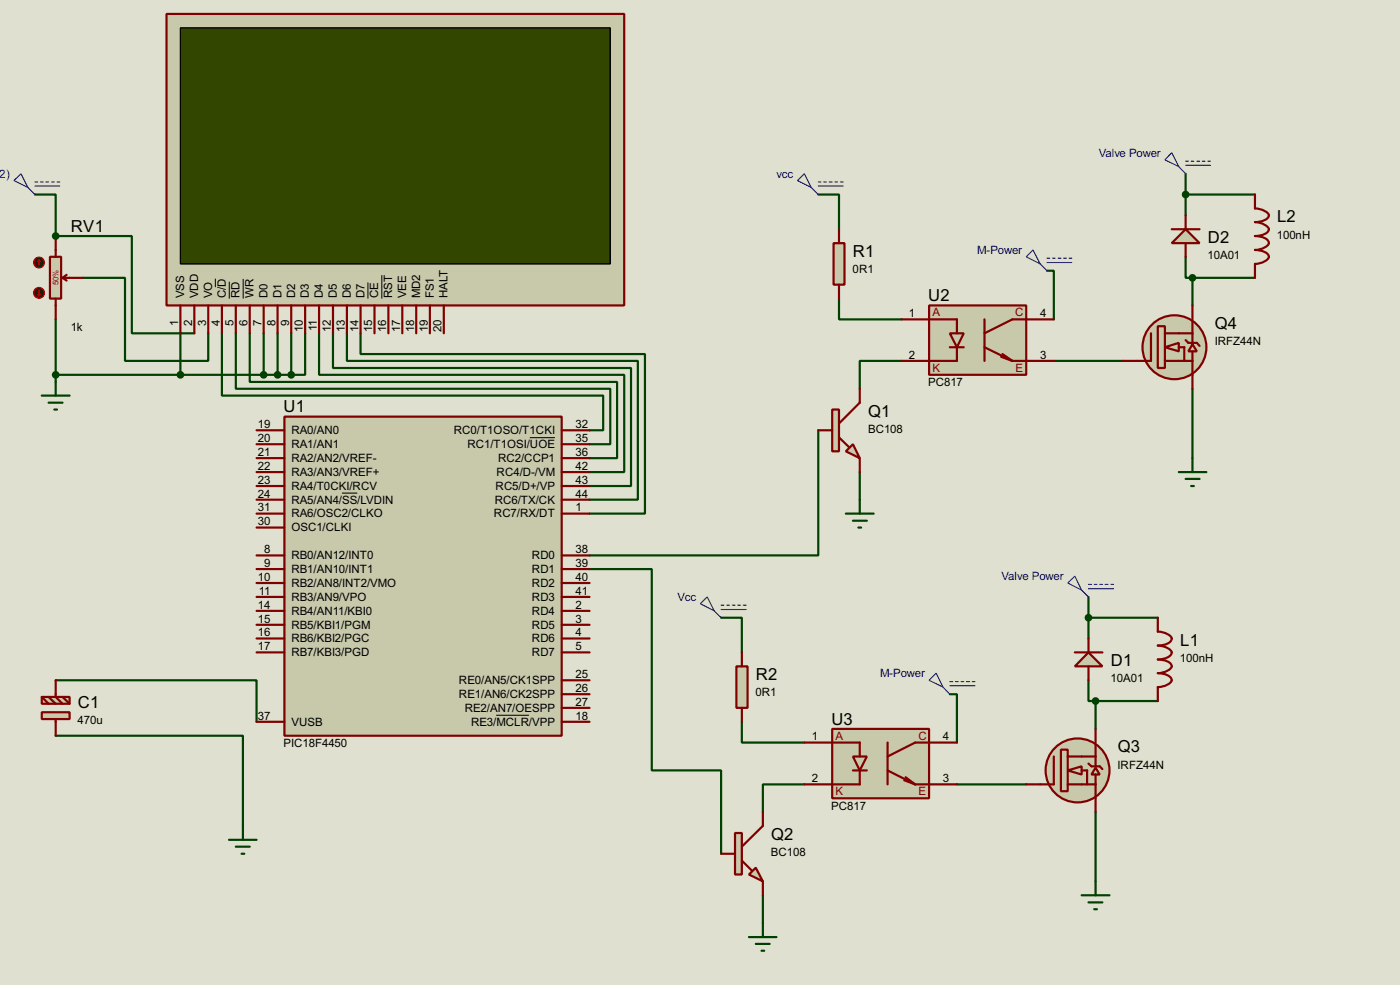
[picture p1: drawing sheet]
<svg xmlns="http://www.w3.org/2000/svg" width="256mm" height="180mm" viewBox="0 0 256 180" stroke-linecap="round" stroke-linejoin="round" font-family="sans-serif">
<path d="M0 0h256.5v180.3h-256.5z" fill="#e0e0d0"/>
<g fill="none" stroke="#004000" stroke-width=".4">
<path d="M6.4 35.6h3.8v7.6M149.9 35.6h3.8v6.4M217.2 31.8v7.6M217.2 35.6h12.7M10.2 58.5v11.4M15.3 50.9h7.6v15.2h15.3v-5.1M153.7 54.7v3.8h11.5M191.8 49.6h1.3v8.9M217.2 47v3.9h1.3M218.5 50.9v5M218.5 50.9h11.4M10.2 68.6h43.2"/>
<path d="M33.1 61v7.6M40.7 61v11.4h69.8v6.4h-2.5M43.2 61v10.2h68.6v10.1h-3.8M45.8 61v8.9h67.3v14h-5.1M48.3 61v7.6M50.9 61v7.6M53.4 61v7.6M55.9 61v7.6h-2.5M58.5 61v7.6h55.9v17.8h-6.4M61 61v6.4h54.6v21.6h-7.6M63.6 61v5.1h53.3v25.4h-8.9M66.1 61v3.8h52.1v29.2h-10.2"/>
<path d="M149.9 78.8v22.9h-41.9M165.2 66.1h-7.7v5.1M193.1 66.1h12.7M218.5 71.2v12.7M157.5 86.4v5.1M108 104.2h11.4v36.8h12.7v15.3M132.1 113.1h3.8v6.3M199.4 109.3v7.6M199.4 113.1h12.7M10.2 124.5h36.8v7.6M10.2 134.7h34.3v16.5M135.9 132.1v3.8h11.5"/>
<path d="M174 127.1h1.3v8.8M199.4 124.5v3.8h1.3M200.7 128.3v5.1M200.7 128.3h11.4M147.4 143.6h-7.6v5M175.3 143.6h12.7M200.7 148.6v12.7M139.8 163.9v5.1"/>
</g>
<circle cx="10.2" cy="43.2" r=".2" fill="#004000"/>
<path d="M10.2 43.2h14v17.8h11.4" fill="none" stroke="#004000" stroke-width=".4"/>
<path d="M52.1 76.3h50.8v58.4h-50.8z" fill="#c8c8aa" stroke="#800000" stroke-width=".4"/>
<g fill="none" stroke="#800000" stroke-width=".4">
<path d="M47 78.8h5.1M102.9 78.8h5.1M47 81.3h5.1M47 83.9h5.1M47 86.4h5.1M47 89h5.1M47 91.5h5.1M47 94h5.1M47 96.6h5.1M102.9 81.3h5.1M102.9 83.9h5.1M102.9 86.4h5.1"/>
<path d="M102.9 89h5.1M102.9 91.5h5.1M102.9 94h5.1M47 101.7h5.1M47 104.2h5.1M47 106.7h5.1M47 109.3h5.1M47 111.8h5.1M47 114.4h5.1M47 116.9h5.1M47 119.4h5.1M102.9 101.7h5.1"/>
<path d="M102.9 104.2h5.1M102.9 106.7h5.1M102.9 109.3h5.1M102.9 111.8h5.1M102.9 114.4h5.1M102.9 116.9h5.1M102.9 119.4h5.1M47 132.1h5.1M102.9 132.1h5.1M102.9 124.5h5.1M102.9 127.1h5.1M102.9 129.6h5.1"/>
</g>
<path d="M62.7 90.3h2.8M97.1 80.1h4.6M90.9 130.9h6" fill="none" stroke="#000" stroke-width=".18"/>
<path d="M137.2 160.1l1.3-1.3 1.3 2.5z" fill="#c8c8aa" stroke="#800000" stroke-width=".4"/>
<path d="M134.7 152.5h1.2v7.6h-1.2z" fill="#c8c8aa" stroke="#800000" stroke-width=".4"/>
<path d="M132.1 156.3h2.6M135.9 157.5l1.8 1.8M139.8 148.6v2.6l-3.9 3.8M139.8 161.3v2.6" fill="none" stroke="#800000" stroke-width=".4"/>
<path d="M152.5 133.4h17.7v12.7h-17.7z" fill="#c8c8aa" stroke="#800000" stroke-width=".4"/>
<path d="M156.3 138.5h2.5l-1.3 2.5z" fill="#c8c8aa" stroke="#800000" stroke-width=".4"/>
<path d="M147.4 135.9h10.1v2.6M162.6 135.9v7.7M175.3 135.9h-7.6l-5.1 2.6M156.3 141h2.5M157.5 141v2.6h-10.1M162.6 141l5.1 2.6M165.7 142.8l2 .8M165.9 142.3l1.8 1.3M167.7 143.6h7.6" fill="none" stroke="#800000" stroke-width=".4"/>
<path d="M137.2 171.5h5.1M138.5 172.8h2.5M139.5 174h.5M139.8 169v2.5M198.2 163.9h5.1M199.4 165.2h2.6M200.5 166.4h.5M200.7 161.3v2.6" fill="none" stroke="#004000" stroke-width=".4"/>
<path d="M134.9 122h2.1v7.6h-2.1z" fill="#c8c8aa" stroke="#800000" stroke-width=".4"/>
<path d="M135.9 119.4v2.6M135.9 129.6v2.5" fill="none" stroke="#800000" stroke-width=".4"/>
<g fill="#c8c8aa" stroke="#800000" stroke-width=".4">
<path d="M195.6 141l2.6-.7v1.5z"/>
<circle cx="197.4" cy="141" r="5.9"/>
</g>
<path d="M194.4 137.2h1.2v7.6h-1.2z" fill="#c8c8aa" stroke="#800000" stroke-width=".4"/>
<path d="M193.1 138.5v5.1h-2.5M195.6 138.5h5.1M195.6 143.6h5.1M198.2 141h1v2.6" fill="none" stroke="#800000" stroke-width=".4"/>
<path d="M200.7 140.5l.8 1.3h-1.5z" fill="#c8c8aa" stroke="#800000" stroke-width=".4"/>
<path d="M212.1 113.1v2.5a2.68 2.68 0 0 1 2.6 1.3 1.47 1.47 0 0 1-1.4 1.1l-1.2 .2a2.68 2.68 0 0 1 2.6 1.2 2.33 2.33 0 0 1-2.6 1.3 3.2 3.2 0 0 1 2.5 .9 .86 .86 0 0 1-.7 1.2l-1.2 .3-.6 .1a2.33 2.33 0 0 1 2.6 1.3 2.68 2.68 0 0 1-2.6 1.3v2.5M199.4 139.8l.6 .5h1.5l.5 .5M200.7 133.4v2.5M200.7 136.2v4.1M188 143.6h2.6M200.7 141.8v6.8" fill="none" stroke="#800000" stroke-width=".4"/>
<path d="M195.6 106.7l1.3-1.2 1.3 2.5zM198.2 108l1.2 1.3M199.4 107h.6M199.4 107.8h4.6M200.5 107h.5M201.5 107h.5M202.5 107h.5M203.5 107h.5" fill="none" stroke="#0000c0" stroke-width=".2"/>
<path d="M199.4 119.4l2.6 2.6h-5.1z" fill="#c8c8aa" stroke="#800000" stroke-width=".4"/>
<path d="M196.9 119.4h5.1M199.4 116.9v2.5M199.4 122v2.5" fill="none" stroke="#800000" stroke-width=".4"/>
<g fill="#004000" stroke="#004000" stroke-width=".4">
<circle cx="199.4" cy="113.1" r=".5"/>
<circle cx="200.7" cy="128.3" r=".5"/>
</g>
<g fill="none" stroke="#0000c0" stroke-width=".2">
<path d="M128.3 110.5l1.3-1.2 1.3 2.5zM130.9 111.8l1.2 1.3M132.1 110.8h.5M132.1 111.6h4.6M133.2 110.8h.5M134.2 110.8h.5M135.2 110.8h.5M136.2 110.8h.5M170.2 124.5l1.3-1.3 1.3 2.6zM172.8 125.8l1.2 1.3M174 124.8h.6M174 125.5h4.6"/>
<path d="M175.1 124.8h.5M176.1 124.8h.5M177.1 124.8h.5M178.1 124.8h.5"/>
</g>
<path d="M155 82.6l1.3-1.3 1.2 2.6z" fill="#c8c8aa" stroke="#800000" stroke-width=".4"/>
<path d="M152.5 75h1.2v7.6h-1.2z" fill="#c8c8aa" stroke="#800000" stroke-width=".4"/>
<path d="M149.9 78.8h2.6M157.5 71.2v2.5l-3.8 3.8M153.7 80.1l1.8 1.7M157.5 83.9v2.5" fill="none" stroke="#800000" stroke-width=".4"/>
<path d="M170.2 55.9h17.8v12.7h-17.8z" fill="#c8c8aa" stroke="#800000" stroke-width=".4"/>
<path d="M174 61h2.6l-1.3 2.6z" fill="#c8c8aa" stroke="#800000" stroke-width=".4"/>
<path d="M165.2 58.5h10.1v2.5M180.4 58.5v7.6M193.1 58.5h-7.6l-5.1 2.5M174 63.6h2.6M175.3 63.6v2.5h-10.1M180.4 63.6l5.1 2.5M183.4 65.3l2.1 .8M183.7 64.8l1.8 1.3M185.5 66.1h7.6" fill="none" stroke="#800000" stroke-width=".4"/>
<path d="M155 94h5.1M156.3 95.3h2.5M157.3 96.6h.5M157.5 91.5v2.5M216 86.4h5M217.2 87.7h2.6M218.2 89h.5M218.5 83.9v2.5" fill="none" stroke="#004000" stroke-width=".4"/>
<path d="M152.7 44.5h2v7.6h-2z" fill="#c8c8aa" stroke="#800000" stroke-width=".4"/>
<path d="M153.7 42v2.5M153.7 52.1v2.6" fill="none" stroke="#800000" stroke-width=".4"/>
<g fill="#c8c8aa" stroke="#800000" stroke-width=".4">
<path d="M213.4 63.6l2.6-.8v1.5z"/>
<circle cx="215.1" cy="63.6" r="5.9"/>
</g>
<path d="M212.1 59.7h1.3v7.7h-1.3z" fill="#c8c8aa" stroke="#800000" stroke-width=".4"/>
<path d="M210.9 61v5.1h-2.6M213.4 66.1h5.1M213.4 61h5.1M216 63.6h1v2.5" fill="none" stroke="#800000" stroke-width=".4"/>
<path d="M218.5 63l.8 1.3h-1.6z" fill="#c8c8aa" stroke="#800000" stroke-width=".4"/>
<path d="M229.9 35.6v2.6a2.75 2.75 0 0 1 2.6 1.2 1.5 1.5 0 0 1-1.4 1.1l-1.2 .2a2.76 2.76 0 0 1 2.6 1.3 1.5 1.5 0 0 1-1.4 1l-1.2 .2a3.2 3.2 0 0 1 2.4 .9l.2 .4a2.75 2.75 0 0 1-2.6 1.3 3.3 3.3 0 0 1 2.4 .8 .9 .9 0 0 1-.7 1.3l-1.1 .3-.6 .1v2.6M218.5 55.9v2.6M218.5 58.7v4.1M205.8 66.1h2.5M217.2 62.3l.5 .5h1.6l.5 .5M218.5 64.3v6.9" fill="none" stroke="#800000" stroke-width=".4"/>
<path d="M214.7 28l1.3 2.5-2.6-1.2zM216 30.5l1.2 1.3M217.2 29.5h.5M217.2 30.3h4.6M218.2 29.5h.5M219.3 29.5h.5M220.3 29.5h.5M221.3 29.5h.5" fill="none" stroke="#0000c0" stroke-width=".2"/>
<path d="M217.2 42l2.6 2.5h-5.1z" fill="#c8c8aa" stroke="#800000" stroke-width=".4"/>
<path d="M217.2 39.4v2.6M214.7 42h5.1M217.2 44.5v2.5" fill="none" stroke="#800000" stroke-width=".4"/>
<g fill="#004000" stroke="#004000" stroke-width=".4">
<circle cx="217.2" cy="35.6" r=".5"/>
<circle cx="218.4" cy="50.9" r=".5"/>
</g>
<g fill="none" stroke="#0000c0" stroke-width=".2">
<path d="M147.4 31.8l1.2 2.5-2.5-1.2zM148.6 34.3l1.3 1.3M149.9 33.3h.5M149.9 34.1h4.6M150.9 33.3h.5M151.9 33.3h.6M153 33.3h.5M154 33.3h.5M189.3 45.8l1.3 2.5-2.6-1.3zM190.6 48.3l1.2 1.3M191.8 47.3h.5M191.8 48.1h4.6"/>
<path d="M192.8 47.3h.5M193.9 47.3h.5M194.9 47.3h.5M195.9 47.3h.5"/>
</g>
<g fill="#c8c8aa" stroke="#800000" stroke-width=".4">
<path d="M7.7 130.4h5.1v1.2h-5.1z"/>
<path d="M7.7 127.6h5.1v1.2h-5.1z"/>
</g>
<path d="M7.7 127.6l1.2 1.2M8.9 127.6l1.3 1.2M10.2 124.5v3.1l1.3 1.2M10.2 131.6v3.1M11.5 127.6l1.3 1.2" fill="none" stroke="#800000" stroke-width=".4"/>
<path d="M42 153.7h5M43.2 155h2.6M44.3 156.3h.5M44.5 151.2v2.5" fill="none" stroke="#004000" stroke-width=".4"/>
<path d="M30.5 2.6h83.9v53.3h-83.9z" fill="#c8c8aa" stroke="#800000" stroke-width=".4"/>
<path d="M33.1 5.1h78.7v43.2h-78.7z" fill="#324600" stroke="#000" stroke-width=".25"/>
<g fill="none" stroke="#800000" stroke-width=".4">
<path d="M33.1 55.9v5.1M35.6 55.9v5.1M38.2 55.9v5.1M40.7 55.9v5.1M43.2 55.9v5.1M45.8 55.9v5.1M48.3 55.9v5.1M50.9 55.9v5.1M53.4 55.9v5.1M55.9 55.9v5.1M58.5 55.9v5.1M61 55.9v5.1"/>
<path d="M63.6 55.9v5.1M66.1 55.9v5.1M68.6 55.9v5.1M71.2 55.9v5.1M73.7 55.9v5.1M76.3 55.9v5.1M78.8 55.9v5.1M81.3 55.9v5.1"/>
</g>
<path d="M39.5 51v1.6M42 51.6v3.1M44.6 51.1v3.6M67.4 51.7v2.9M70 50.4v4.3" fill="none" stroke="#000" stroke-width=".18"/>
<path d="M9.2 47h2v7.7h-2z" fill="#c8c8aa" stroke="#800000" stroke-width=".4"/>
<path d="M10.2 43.2v3.8M10.2 54.7v3.8M11.5 50.9l.7 .5M11.5 50.9h3.8M12.2 50.3l-.7 .6" fill="none" stroke="#800000" stroke-width=".4"/>
<circle cx="7.1" cy="48.1" r="1" fill="#400000" stroke="#f00" stroke-width=".2"/>
<path d="M7.2 47.6l-.3 .2M7.2 47.6l.2 .2M7.2 47.6v1" fill="none" stroke="#f00" stroke-width=".2"/>
<circle cx="7.1" cy="53.6" r="1" fill="#400000" stroke="#f00" stroke-width=".2"/>
<path d="M6.9 53.9l.3 .3M7.2 53.1v1.1M7.4 53.9l-.2 .3" fill="none" stroke="#f00" stroke-width=".2"/>
<path d="M2.6 33.1l1.3-1.3 1.2 2.5zM5.1 34.3l1.3 1.3M6.4 33.3h.5M6.4 34.1h4.6M7.4 33.3h.5M8.4 33.3h.5M9.5 33.3h.5M10.5 33.3h.5" fill="none" stroke="#0000c0" stroke-width=".2"/>
<path d="M7.7 72.4h5.1M8.9 73.7h2.6M10 75h.5M10.2 69.9v2.5" fill="none" stroke="#004000" stroke-width=".4"/>
<g fill="#004000" stroke="#004000" stroke-width=".4">
<circle cx="10.2" cy="68.6" r=".5"/>
<circle cx="48.3" cy="68.6" r=".5"/>
<circle cx="50.8" cy="68.6" r=".5"/>
<circle cx="53.3" cy="68.6" r=".5"/>
<circle cx="33" cy="68.6" r=".5"/>
<circle cx="10.2" cy="43.2" r=".5"/>
</g>
<g font-size="3.4">
<text x="234" y="40.7">L2</text>
<text x="13" y="42.4">RV1</text>
<text x="156.3" y="47.1">R1</text>
<text x="221.3" y="44.5">D2</text>
<text x="170.1" y="55.1">U2</text>
<text x="222.6" y="60.3">Q4</text>
<text x="52" y="75.5">U1</text>
<text x="159.1" y="76.2">Q1</text>
<text x="216.2" y="118.2">L1</text>
<text x="138.5" y="124.5">R2</text>
<text x="203.5" y="122">D1</text>
<text x="14.3" y="129.6">C1</text>
<text x="152.3" y="132.6">U3</text>
<text x="204.8" y="137.7">Q3</text>
<text x="141.3" y="153.7">Q2</text>
</g>
<g font-size="2.4">
<text x="30.3" y="-.8">LM4229</text>
<text x="221.2" y="47.4">10A01</text>
<text x="233.9" y="43.7">100nH</text>
<text x="156.2" y="50">0R1</text>
<text x="32.6" y="59.6" transform="rotate(-90 32.6 59.6)">1</text>
<text x="33.8" y="54.6" transform="rotate(-90 33.8 54.6)">VSS</text>
<text x="35.2" y="59.6" transform="rotate(-90 35.2 59.6)">2</text>
<text x="36.3" y="54.6" transform="rotate(-90 36.3 54.6)">VDD</text>
<text x="37.7" y="59.6" transform="rotate(-90 37.7 59.6)">3</text>
<text x="38.9" y="54.6" transform="rotate(-90 38.9 54.6)">VO</text>
<text x="40.3" y="59.6" transform="rotate(-90 40.3 59.6)">4</text>
<text x="41.4" y="54.6" transform="rotate(-90 41.4 54.6)">C/D</text>
<text x="42.8" y="59.6" transform="rotate(-90 42.8 59.6)">5</text>
<text x="43.9" y="54.6" transform="rotate(-90 43.9 54.6)">RD</text>
<text x="45.3" y="59.6" transform="rotate(-90 45.3 59.6)">6</text>
<text x="46.5" y="54.6" transform="rotate(-90 46.5 54.6)">WR</text>
<text x="47.9" y="59.6" transform="rotate(-90 47.9 59.6)">7</text>
<text x="49" y="54.6" transform="rotate(-90 49 54.6)">D0</text>
<text x="50.4" y="59.6" transform="rotate(-90 50.4 59.6)">8</text>
<text x="51.6" y="54.6" transform="rotate(-90 51.6 54.6)">D1</text>
<text x="52.9" y="59.6" transform="rotate(-90 52.9 59.6)">9</text>
<text x="54.1" y="54.6" transform="rotate(-90 54.1 54.6)">D2</text>
<text x="56.6" y="54.6" transform="rotate(-90 56.6 54.6)">D3</text>
<text x="59.2" y="54.6" transform="rotate(-90 59.2 54.6)">D4</text>
<text x="61.7" y="54.6" transform="rotate(-90 61.7 54.6)">D5</text>
<text x="64.3" y="54.6" transform="rotate(-90 64.3 54.6)">D6</text>
<text x="66.8" y="54.6" transform="rotate(-90 66.8 54.6)">D7</text>
<text x="69.3" y="54.6" transform="rotate(-90 69.3 54.6)">CE</text>
<text x="71.9" y="54.6" transform="rotate(-90 71.9 54.6)">RST</text>
<text x="74.4" y="54.6" transform="rotate(-90 74.4 54.6)">VEE</text>
<text x="77" y="54.6" transform="rotate(-90 77 54.6)">MD2</text>
<text x="79.5" y="54.6" transform="rotate(-90 79.5 54.6)">FS1</text>
<text x="82" y="54.6" transform="rotate(-90 82 54.6)">HALT</text>
<text x="166.5" y="58.1">1</text>
<text x="190.6" y="58.1">4</text>
<text x="13" y="60.6">1k</text>
<text x="55.5" y="60.8" transform="rotate(-90 55.5 60.8)">10</text>
<text x="58.1" y="60.6" transform="rotate(-90 58.1 60.6)">11</text>
<text x="60.6" y="60.8" transform="rotate(-90 60.6 60.8)">12</text>
<text x="63.1" y="60.7" transform="rotate(-90 63.1 60.7)">13</text>
<text x="65.7" y="60.7" transform="rotate(-90 65.7 60.7)">14</text>
<text x="68.2" y="60.8" transform="rotate(-90 68.2 60.8)">15</text>
<text x="70.7" y="60.7" transform="rotate(-90 70.7 60.7)">16</text>
<text x="73.3" y="60.8" transform="rotate(-90 73.3 60.8)">17</text>
<text x="75.8" y="60.7" transform="rotate(-90 75.8 60.7)">18</text>
<text x="78.4" y="60.7" transform="rotate(-90 78.4 60.7)">19</text>
<text x="80.9" y="60.8" transform="rotate(-90 80.9 60.8)">20</text>
<text x="166.5" y="65.6">2</text>
<text x="190.6" y="65.6">3</text>
<text x="222.5" y="63.2">IRFZ44N</text>
<text x="170" y="70.7">PC817</text>
<text x="47.3" y="78.3">19</text>
<text x="47.3" y="80.9">20</text>
<text x="47.3" y="83.5">21</text>
<text x="53.4" y="79.5">RA0/AN0</text>
<text x="53.4" y="82">RA1/AN1</text>
<text x="83.1" y="79.5">RC0/T1OSO/T1CKI</text>
<text x="85.6" y="82">RC1/T1OSI/UOE</text>
<text x="105.5" y="78.3">32</text>
<text x="105.5" y="80.9">35</text>
<text x="105.5" y="83.5">36</text>
<text x="159" y="79.2">BC108</text>
<text x="47.3" y="86">22</text>
<text x="47.3" y="88.5">23</text>
<text x="53.4" y="84.6">RA2/AN2/VREF-</text>
<text x="53.4" y="87.1">RA3/AN3/VREF+</text>
<text x="53.4" y="89.6">RA4/T0CKI/RCV</text>
<text x="90.8" y="89.6">RC5/D+/VP</text>
<text x="91" y="87.1">RC4/D-/VM</text>
<text x="91.2" y="84.6">RC2/CCP1</text>
<text x="105.5" y="86">42</text>
<text x="105.5" y="88.5">43</text>
<text x="47.3" y="91.1">24</text>
<text x="47.3" y="93.6">31</text>
<text x="53.4" y="92.2">RA5/AN4/SS/LVDIN</text>
<text x="53.4" y="94.7">RA6/OSC2/CLKO</text>
<text x="90.5" y="94.7">RC7/RX/DT</text>
<text x="90.6" y="92.2">RC6/TX/CK</text>
<text x="105.5" y="91.1">44</text>
<text x="105.5" y="93.6">1</text>
<text x="47.3" y="96.2">30</text>
<text x="48.4" y="101.2">8</text>
<text x="53.4" y="97.3">OSC1/CLKI</text>
<text x="105.5" y="101.2">38</text>
<text x="47.3" y="106.3">10</text>
<text x="48.4" y="103.8">9</text>
<text x="53.4" y="102.4">RB0/AN12/INT0</text>
<text x="53.4" y="104.9">RB1/AN10/INT1</text>
<text x="53.4" y="107.4">RB2/AN8/INT2/VMO</text>
<text x="97.4" y="102.4">RD0</text>
<text x="97.4" y="104.9">RD1</text>
<text x="97.4" y="107.4">RD2</text>
<text x="105.5" y="103.8">39</text>
<text x="105.5" y="106.3">40</text>
<text x="47.3" y="111.4">14</text>
<text x="47.3" y="114">15</text>
<text x="47.4" y="108.9">11</text>
<text x="53.4" y="110">RB3/AN9/VPO</text>
<text x="53.4" y="112.5">RB4/AN11/KBI0</text>
<text x="97.4" y="110">RD3</text>
<text x="97.4" y="112.5">RD4</text>
<text x="105.5" y="108.9">41</text>
<text x="105.5" y="111.4">2</text>
<text x="105.5" y="114">3</text>
<text x="47.3" y="116.5">16</text>
<text x="47.3" y="119">17</text>
<text x="53.4" y="115.1">RB5/KBI1/PGM</text>
<text x="53.4" y="117.6">RB6/KBI2/PGC</text>
<text x="97.4" y="115.1">RD5</text>
<text x="97.4" y="117.6">RD6</text>
<text x="105.5" y="116.5">4</text>
<text x="105.5" y="119">5</text>
<text x="53.4" y="120.1">RB7/KBI3/PGD</text>
<text x="84.1" y="125.2">RE0/AN5/CK1SPP</text>
<text x="97.4" y="120.1">RD7</text>
<text x="105.5" y="124.1">25</text>
<text x="203.5" y="124.9">10A01</text>
<text x="216.2" y="121.1">100nH</text>
<text x="47.3" y="131.7">37</text>
<text x="84.1" y="127.8">RE1/AN6/CK2SPP</text>
<text x="85.1" y="130.3">RE2/AN7/OESPP</text>
<text x="105.5" y="126.7">26</text>
<text x="105.5" y="129.2">27</text>
<text x="105.5" y="131.7">18</text>
<text x="138.4" y="127.5">0R1</text>
<text x="14.2" y="132.6">470u</text>
<text x="51.9" y="136.8">PIC18F4450</text>
<text x="53.4" y="132.8">VUSB</text>
<text x="86.3" y="132.8">RE3/MCLR/VPP</text>
<text x="148.8" y="135.5">1</text>
<text x="172.8" y="135.5">4</text>
<text x="148.8" y="143.2">2</text>
<text x="172.8" y="143.2">3</text>
<text x="204.7" y="140.7">IRFZ44N</text>
<text x="152.3" y="148.2">PC817</text>
<text x="141.2" y="156.7">BC108</text>
</g>
<g font-size="2.4" fill="#0000c0">
<text x="201.3" y="28.6">Valve Power</text>
<text x="-.8" y="32.5">(2)</text>
<text x="142.3" y="32.5">vcc</text>
<text x="179" y="46.5">M-Power</text>
<text x="183.5" y="106.2">Valve Power</text>
<text x="124.1" y="110">Vcc</text>
<text x="161.2" y="123.9">M-Power</text>
</g>
<g font-size="2.4" fill="#800000">
<text x="170.8" y="57.9">A</text>
<text x="186" y="57.9">C</text>
<text x="170.8" y="68.1">K</text>
<text x="186" y="68.1">E</text>
<text x="153" y="135.4">A</text>
<text x="168.2" y="135.4">C</text>
<text x="153" y="145.5">K</text>
<text x="168.3" y="145.5">E</text>
</g>
<text font-size="1.6" fill="#c00000" x="10.7" y="52.2" transform="rotate(-90 10.7 52.2)">50%</text>
</svg>
